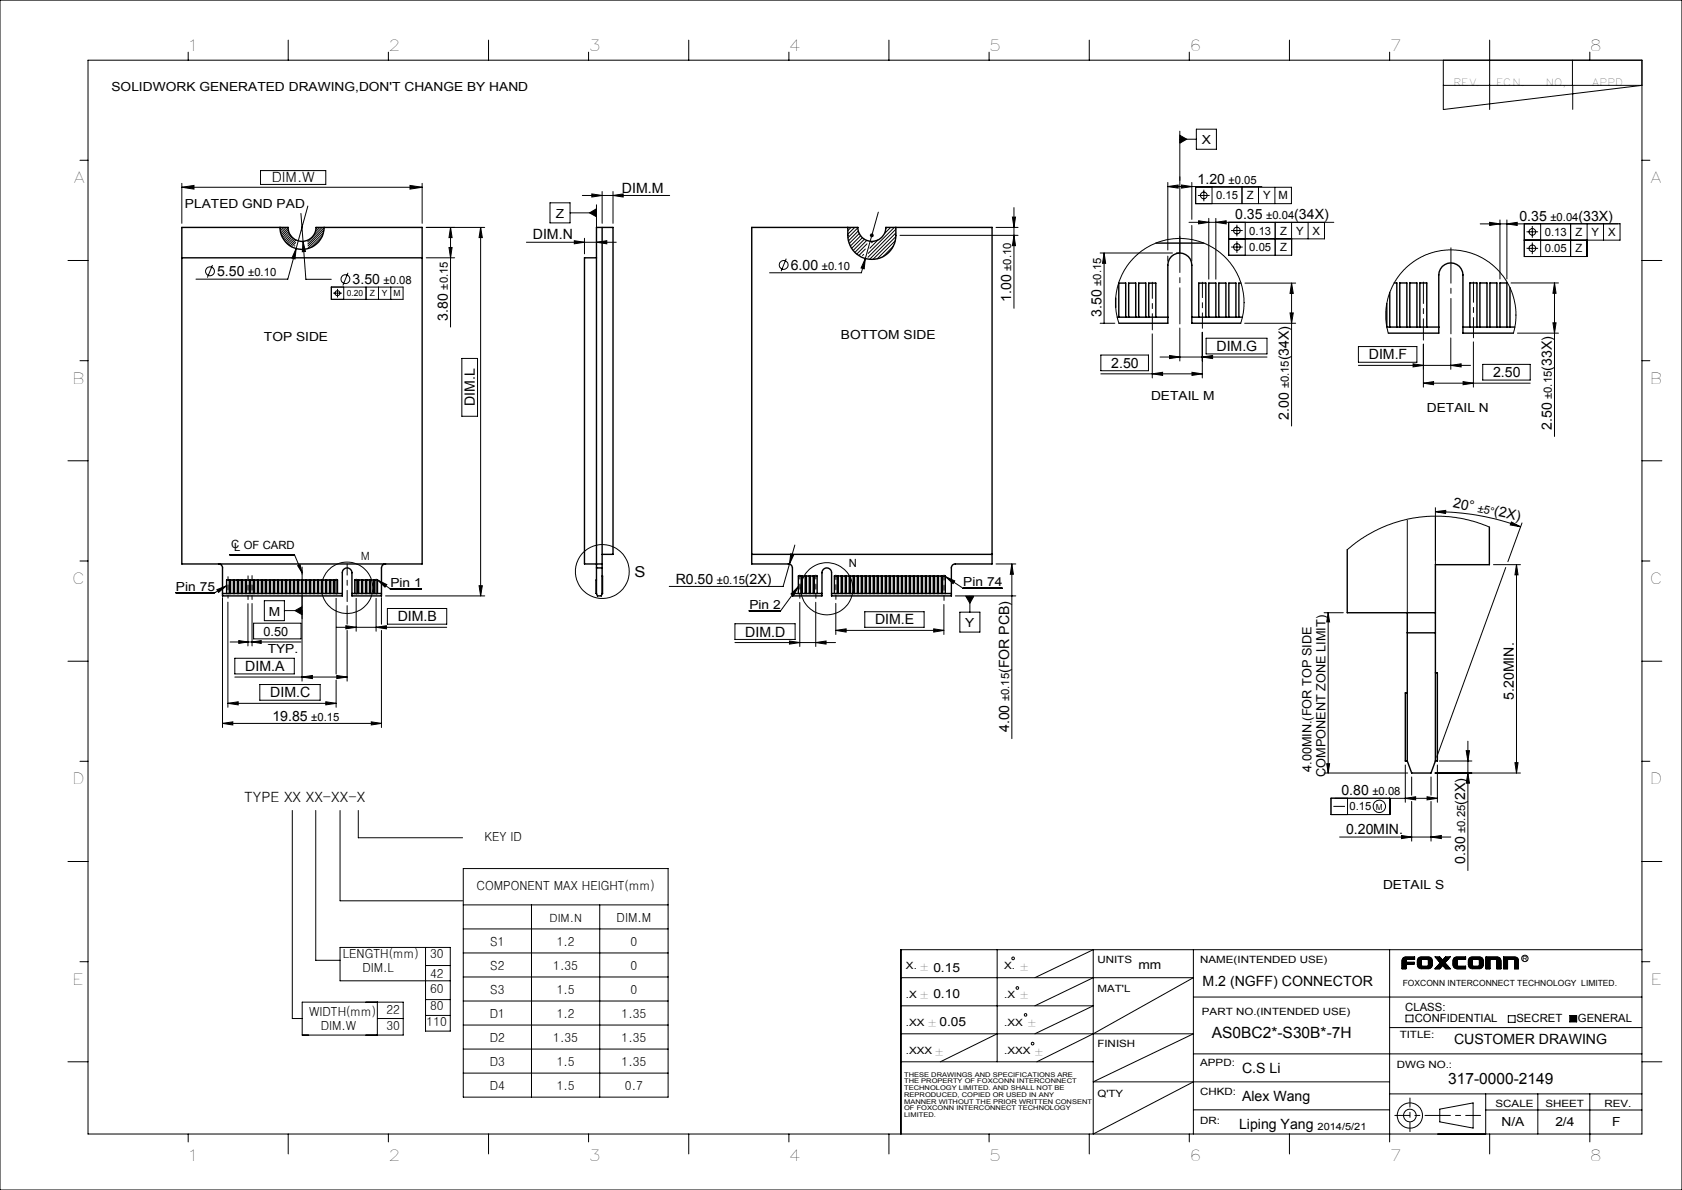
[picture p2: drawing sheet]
<svg xmlns="http://www.w3.org/2000/svg" width="420mm" height="297mm" viewBox="0 0 420 297" stroke-linecap="round" stroke-linejoin="round" font-family="sans-serif">
<g fill="none" stroke="#000" stroke-width=".25">
<path d="M0 0h420v297h-420zM22 15h388v268h-388zM47 13v2M72 10v5M97 13v2M122 10v5M147 13v2M172 10v5M197 13v2M222 10v5M247 13v2M272 10v5"/>
<path d="M297 13v2M322 10v5M347 13v2M360.4 15v12.3l49.6-6h-49.6M372 10v17.3M392.6 15v6.3M397 13v2M294.6 33.8l1.7 .9-1.7 1zM294.6 32.7v30.4h-.8M294.6 34.7h4.1M298.7 32.2h5v5h-5zM392.7 21.3v6"/>
<path d="M20 40h2M45.4 46.7l3-.4v.9zM45.4 45.8v9.9M45.4 46.7h60M65.1 42.6h16.3v3.4h-16.3zM70.3 56.8l-.4 .3M70.9 56.8l-.9 .8M71.5 56.8l-1.4 1.3M71.9 56.9l-1.7 1.7M72 57.4l-1.6 1.5M72.1 57.8l-1.5 1.5M72.2 58.2l-1.4 1.5"/>
<path d="M72.4 58.6l-1.4 1.4M72.7 58.9l-1.4 1.4M72.9 59.2l-1.4 1.4M73.2 59.5l-1.4 1.4M73.6 59.7l-1.5 1.4M73.9 59.9l-1.4 1.5M75.1 53.3l1.3 16.4h6.3M76.9 51.4l-3 10.7M79.3 56.8l-.4 .4M79.9 56.8l-1.2 1.1M80.4 56.8l-3.6 3.6M80.4 59l-2.7 2.8"/>
<path d="M80.8 58.1l-3.9 3.8M80.9 57.4l-4 4M80.9 56.8l-4 4.1M102.4 46.3l3 .4-3 .5zM105.4 45.8v9.9M106.4 56.8h14.6M112.5 56.8l.4 2.5h-.8zM112.5 56.8v24.8M120 56.8l.4 2.5h-.8zM120 56.8v91.9M137.3 50.6h5v5h-5zM142.3 53.1h6.6"/>
<path d="M145.4 48.8h21.8M145.9 59.5v3.9M147.2 53.1l1.7-1v2zM147.8 48.4l2.6 .4-2.6 .4zM148.9 51.1v5.7M148.9 59.5v3.9M150.4 47.8v7.9M153.1 48.8l2.5-.4v.8zM153.1 47.8v7.9M212.5 56.8l-.8 .8M213.4 56.8l-1.7 1.7M214.2 56.9l-2.5 2.4"/>
<path d="M214.3 57.6l-2.4 2.5M214.6 58.3l-2.5 2.5M214.9 58.8l-2.6 2.6M215.3 59.3l-2.6 2.7M215.8 59.7l-2.8 2.8M217.2 58.7h1M217.3 58.4l.8 .7M217.7 58.2v1M218.1 58.4l-.8 .7M219.3 59.9l-2.1 2M219.3 52.9l-3.2 11.6M221.5 56.8l-.3 .2"/>
<path d="M222.4 56.8l-1.6 1.5M223.3 56.8l-6.5 6.4M223.7 57.2l-7 7M223.7 58.1l-6.6 6.6M223.7 59.1l-5.7 5.6M224.7 58.7h29.5M248.7 56.8h5.5M252.8 54.2h.8l-.4 2.6zM253.2 58.7l.4 2.6h-.8zM253.2 51.8v25.1M291.6 46.6l2.6-.4v.8zM291.6 45.5v16.9"/>
<path d="M291.6 46.6h23.5M295 46.2l2.6 .4-2.6 .4zM296.9 55.5h36.2M297.6 45.5v9.2M297.6 56.3v8.9M298.6 46.7h23.9v4.1h-23.9zM299.1 48.8h2.9M299.3 55.1l2.5 .4-2.5 .4zM300.6 47.3v2.9M301.8 54.5v15.2M302.6 46.7v4.1M303.6 55.5l2.6-.4v.8z"/>
<path d="M303.6 54.5v15.2M306.8 55.5v8.2h15.7v-8.2M307.4 57.5h2.9M308.9 56.1v2.9M310.1 46.7v4.1M310.9 55.5v8.2M314.3 46.7v4.1M318.3 46.7v4.1M318.4 55.5v8.2M326.6 55.5v4.1M330.7 55.5v4.1h-23.9M369.6 55.9l34.9-.1v4.1h-23.9"/>
<path d="M372 55.5l2.5 .4-2.5 .4zM374.5 54.9v14.7M376.3 55.9l2.5-.4v.8zM376.3 54.9v14.7M380.6 55.8v8.2h15.7v-8.2M381.2 57.9h2.9M382.6 56.4v2.9M384.7 55.8v8.2M392.2 55.8v8.2M400.4 55.8v4.1M410 40h2M17 65h5"/>
<path d="M53.1 66.1l-1.3 3.2M72.9 61.5l-.1 .1M73.6 61.3l-.1 .1M73.8 60.5l-.7 .8M73.9 62.1l-.2 2.5-.8-.2zM73.9 62.1l-2 7.6h-23M75.7 60.3l.6 2.5h-.8zM82.7 71.6h17.9v3.1h-17.9zM83.2 73.2h2.2M84.3 72.1v2.2M85.8 71.6v3.1M86.9 68.1l-1.3 3.2"/>
<path d="M91.4 71.6v3.1M94.5 71.6v3.1M97.6 71.6v3.1M106.4 64.3h7.1M112.1 61.8h.8l-.4 2.5zM131.4 60.5h22.5M143.4 60.1l2.5 .4-2.5 .4zM148.9 60.5l2.6-.4v.8zM196.3 64.6l-1.2 3.1M215.7 63.5l-.3 .3M216.1 64.5l-.3 2.6-.8-.2zM216.1 62.2l-1.6 1.6"/>
<path d="M216.1 64.5l-1 3.6h-22.9M216.4 60l-2.9 3M216.5 60.9l-2.6 2.5M218 60.2l-.4 .4M223 61.5l-2.5 2.6M223.6 60.1l-4.6 4.5M274.7 63.1h18.1M275.7 63.1l.4 2.6h-.8zM275.7 63.1v17.6M291.6 63.9v1.3M307.4 61.7h2.9M308.9 60.2v2.9"/>
<path d="M310.9 70.7h12.6M322.1 78.1h.8l-.4 2.6zM322.5 70.7l.4 2.5h-.8zM322.5 70.7v35.6M377.3 70.6h11.8M381.2 62h2.9M382.6 60.5v2.9M388.2 70.6l.3 2.6h-.7zM388.2 70.6v38.3M410 65h5M20 90h2M115.3 89.5h3.9v14.4h-3.9z"/>
<path d="M274.7 80.7h3.7M274.9 88.6h11.9v3.9h-11.9zM274.9 93.3h25.3M279.4 80.7l-.8-4 .1-3.6 .8-2.9 .7-1.8 1.2-2 2.8-3.1 3.1-2.1 3.7-1.3 3.1-.4 3.4 .3 3.7 1.1 2.2 1.2 1.3 1 2.6 2.7 1 1.4 1.2 2.4 1 3.6 .1 3.8-.8 3.7M287.7 93.3l2.6-.4v.8zM287.7 83.3v11M289.7 89.1h26.7M292 88.7l2.6 .4-2.6 .4zM294.6 81.9v8.2M297.6 92.9l2.6 .4-2.6 .4zM300.2 89.1l2.6-.4v.8zM300.2 82.9v11.4"/>
<path d="M301.2 84.4h15.2v3.9h-15.2zM310.8 80.7h12.7M339.2 86.5h14.6v3.9h-14.6zM339.2 91.2h28M346.7 83.1l-.7-3.4 .2-3.4 .8-3.3 .9-2.1 1.2-1.8 2.5-2.7 3.3-2.3 3.3-1.2 3.4-.5 2.9 .1 1.8 .4 2.9 1 3.5 2.2 2.5 2.6 1.8 3.1 .9 2.4 .5 2.1 .1 3.7-.6 3.1M352.8 90.8l2.6 .4-2.6 .4zM355.4 95.6l2.6-.4v.8zM355.4 85.9v10.7M355.4 95.6h26.7M362.3 91.2l2.5-.4v.8zM362.3 84.3v7.9M365.3 95.2l2.6 .4-2.6 .4z"/>
<path d="M367.9 85.3v11.3M370.2 90.9h11.9v4h-11.9zM378.9 83.1h10.2M387.8 80.6h.7l-.3 2.5zM410 90h2M17 115h5M410 115h5M57.4 138.5h16.2l1.8 4.4M197.4 138.2l.8 .2-1.1 2.4zM198.5 136l-1.4 4.8M351.4 129.9v23M358.4 127.7l2.6-.3v.8z"/>
<path d="M358.4 127.7a61.5 61.5 0 0 1 21.3 3.8M358.4 126.7v14.2M371.9 131.5l-4.1-1.4-5.4-1.1-5.1-.2-4.4 .5-5 1.3-3.7 1.5-4.2 2.3-3.6 2.8M377.4 130.3l2.3 1.2-2.6-.5zM380 130.5l-3.5 9.7M20 140h2M54.2 147.2l2.4-1-2 1.6zM55.6 149.2v32.4M56.6 146.2l-2.9 1.7h-9.8M56.9 150.3v26.2M59.6 159.9l2.3 .3-2.3 .4zM61.9 150.7v10.5"/>
<path d="M62.9 150.6v10.6M63.3 155.5h11.9v4h-11.9zM66 149.9h5v5h-5zM71 152.4h4.4M73.7 152.4l1.7-1v2zM74.3 141.2l.6-.3 .5 2zM75.4 148.9v21.1M83.9 149.3v18.9M84 156.6h27.5M86.4 156.2l2.5 .4-2.5 .3zM86.7 151.2v4.6M86.7 157.3v12.7"/>
<path d="M88.9 149.3v8.2M93.9 156.6l2.6-.4v.7zM93.9 149.3v8.2M94.3 144.7l2.3 1.2-.5 .6zM94.3 144.7l3.1 2.3h7.9M95.2 149.2v6.6M95.2 157.3v24.3M96.3 148.7h24.7M96.7 151.9h14.8v3.9h-14.8zM119.6 146.2h.8l-.4 2.5zM183.5 155.7h15v3.9h-15zM197.1 160l2.6 .4-2.6 .4z"/>
<path d="M197.1 140.8l-1.6 5.6h-28.4M199.4 146.4l-1.2 2.3-.7-.5zM199.4 146.4l-4.5 6.1h-7.8M199.7 150.4v11M203.7 150.3v11.1M208.7 157.3l2.6-.4v.9zM208.7 150.6v7.8M208.7 157.3h27M215.9 152.7h14.9v3.9h-14.9zM233.2 156.9l2.5 .4-2.5 .5zM235.7 150.9v7.5M236 143.9l2.4 1.1-.4 .7z"/>
<path d="M236 143.9l4.5 2.9h9.8M238.5 148.7h15.1M239.7 152.8h5v5h-5zM241.2 148.8h2l-1 1.8zM242.2 148.8v4M248.7 140.8h4.9M252.7 140.8l.3 2.5h-.7zM252.7 140.8v43.6M330.6 152.9h4.8M331.6 152.9l.4 2.3h-.7zM331.6 152.9v40M372.9 140.9h6.8"/>
<path d="M376 141.6l-17.3 47.4M378.7 140.9l.4 2.6h-.8zM378.7 140.9v52M410 140h2M17 165h5M56.9 175.5l2.6-.3v.7zM56.9 175.5h27M57.5 160.2h17.7M58.6 164.3h14.9v3.9h-14.9zM58.6 169h28.1M62.9 160.2l2.3-.3v.7zM64.9 170.8h15v4h-15z"/>
<path d="M75.4 169l2.6-.4v.8zM81.4 175.2l2.5 .3-2.5 .4zM83.9 169.8v6.7M84.1 168.6l2.6 .4-2.6 .4zM183.5 160.4h25.1M203.7 160.4l2.6-.4v.8zM410 165h5M20 190h2M55.6 180.5l2.5-.3v.7zM55.6 180.5h39.6M92.7 180.2l2.5 .3-2.5 .4zM330.6 192.9h20.9"/>
<path d="M331.3 190.6h.7l-.4 2.3zM332.4 199.2h14.6v4.1h-14.6zM333.3 199.2h25.6M336.5 199.2v4.1M350.9 199.2l2.6-.3v.7zM350.9 190.9v9.3M352.5 193.9v4.6M356.3 198.9l2.6 .3-2.6 .4zM357.3 193.9v4.6M358.3 192.9h21.4M358.9 190.9v9.3M359.4 189.9h8.1"/>
<path d="M366.1 187.4h.8l-.4 2.5zM366.5 192.9l.4 2.6h-.8zM366.5 185v32.3M378.3 190.4h.8l-.4 2.5zM410 190h2M17 215h5M73 202.3v51.9h2.5M78.8 202.3v37.4h6.1M84.9 202.3v22.5h30.6M89.5 202.3v6.8h26M115.7 216.8h51.1v57h-51.1zM333 201.3h2.8"/>
<path d="M334.5 208.9h27.8M350 208.5l2.5 .4-2.5 .4zM352.5 200v9.9M357.3 208.9l2.6-.4v.8zM357.3 200v9.9M410 215h5M106.3 236.5v20.8h6.1v-20.8h-27.5v8.3h27.5M115.7 225.8h51.1M115.7 231.8h51.1M115.7 237.8h51.1M132.7 225.8v48M149.8 225.8v48"/>
<path d="M249 237v28M298 237v46M347 237v48M350.1 239.8v2h1v-1.1l.2-.1M350.1 240h1M350.1 239.8h1M350.1 239.6h1M350.1 239.5h3.1v-.7h-2.4l-.6 .5-.1 .5M350.2 239.3h3M350.3 239.1h2.9M350.5 239h2.7M351.2 239.5v.6"/>
<path d="M353.9 239.8l.3-.7 .6-.3h2.1l.6 .5 .1 .5M353.9 239.8v1M353.9 240h1M353.9 239.8h1M353.9 239.6h1M354 239.5h3.6M354 239.3h3.5M354.2 239.1h3.2M354.4 239h2.8M354.9 239.7v1.3l.2 .1M355.1 239.5l-.2 .2M356.4 239.5l.3 .2"/>
<path d="M356.7 239.7v1.3l-.3 .1M356.7 240h.9M356.7 239.8h.9M356.7 239.6h.9M357.6 239.8v1M358.5 239h1.1M358.6 239.1h1.2M358.8 239.3h1.1M358.9 239.5h1.2M359.1 239.6h2.3M359.2 239.8h2M359.3 240h1.8"/>
<path d="M360.1 239.5h.3M360.1 239.5l-.6-.7h-1.2l1.2 1.4M360.4 239.5h1.2M360.4 239.5l.6-.7h1.2l-1.3 1.4M360.5 239.3h1.2M360.7 239.1h1.1M360.8 239h1.2M362.8 239.8v1M362.8 240h1M362.8 239.8h1M362.8 239.6h1M362.9 239.5h3.1v-.7h-2.5l-.5 .3-.2 .7"/>
<path d="M362.9 239.3h3.1M363.1 239.1h2.9M363.3 239h2.7M363.8 239.7v1.3l.2 .1M364 239.5l-.2 .2M366.6 239.8l.3-.7 .6-.3h2.2l.5 .5 .2 .5M366.6 239.8v1M366.6 240h1.1M366.6 239.8h1.1M366.7 239.6h1M366.7 239.5h3.6M366.8 239.3h3.4"/>
<path d="M366.9 239.1h3.2M367.1 239h2.8M367.7 239.7v1.3l.1 .1M367.8 239.5l-.1 .2M369.2 239.5l.2 .2M369.4 239.7v1.3l-.2 .1M369.4 240h1M369.4 239.8h1M369.4 239.6h1M370.4 239.8v1M371.1 239.5h3.6M371.1 240h.9"/>
<path d="M371.1 239.8h.9M371.1 239.6h.9M371.1 239.1h3.4M371.1 239h3.2M371.1 239.3h3.5M372.1 239.5l-.1 2.3h-.9v-3h3l.4 .3 .3 .7M373.7 239.5l.1 2.3h1v-2M373.8 240h1M373.8 239.8h1M373.8 239.6h1M375.5 239.5h3.6M375.5 240h.9"/>
<path d="M375.5 239.8h.9M375.5 239.6h.9M375.5 239.1h3.4M375.5 239h3.2M375.5 239.3h3.6M376.6 239.5l-.2 2.3h-.9v-3h3l.5 .3 .2 .7M378.1 239.5l.1 2.3h1v-2M378.2 240h1M378.2 239.8h1M378.2 239.6h1M410 237h-185v46M20 240h2"/>
<path d="M75.5 250.1h25.2v8.2h-25.2zM94.2 250.1v8.2M94.2 254.2h6.5M106.3 241h6.1M106.3 253.4h6.1M106.3 249.5h6.1M115.7 243.8h51.1M115.7 249.8h51.1M115.7 255.8h51.1M225 258h73l-25 12h74M225 244h73l-25 14-14.1 7M225 251h48l-14.6 7"/>
<path d="M249 258l-14.2 7M258.4 244l14.6-7v46l25-13M273 244l-14.6 7M298 248.8h112M347 256.5h63M350.1 240.8h1M350.1 240.9h1M350.1 241.1h1M350.1 241.3h1M350.1 241.5h1M350.1 241.6h1M350.1 240.4h3"/>
<path d="M350.1 240.3h3M350.1 240.1h3v.5h-3M351.1 253.4h1.7v1.6h-1.7zM353.9 240.8l.1 .4a.88 .88 0 0 0 .9 .6h2l.6-.5 .1-.5M353.9 240.8h1M353.9 240.4h1M353.9 240.3h1M353.9 240.1h1M353.9 240.6h1M353.9 240.9h1M354 241.1h3.6M354 241.3h3.5"/>
<path d="M354.2 241.5h3.2M354.4 241.6h2.8M356.7 240.8h.9M356.7 240.9h.9M356.7 240.4h.9M356.7 240.3h.9M356.7 240.1h.9M356.7 240.6h.9M358.5 241.6h1.1M358.6 241.5h1.2M358.8 241.3h1.1M358.9 241.1h1.2"/>
<path d="M359.1 240.9h2.3M359.2 240.8h2M359.3 240.6h1.8M359.5 240.2l.1 .2-1.3 1.4h1.2l.6-.7M359.5 240.4h1.5M359.5 240.1h1.5M359.6 240.3h1.3M360.1 241.1h.3M360.4 241.1h1.2M360.5 241.3h1.2M360.7 241.5h1.1M360.8 241.6h1.2"/>
<path d="M360.9 240.2v.2l1.3 1.4h-1.2l-.6-.7M362.8 240.8l.2 .6 .5 .4h2.5v-.7h-3.1M362.8 240.8h1M362.8 240.9h1M362.8 240.4h1M362.8 240.3h1M362.8 240.1h1M362.8 240.6h1M362.9 241.3h3.1M363.1 241.5h2.9M363.3 241.6h2.7M366.6 240.8l.1 .4a.88 .88 0 0 0 1 .6h2l.5-.5 .2-.5"/>
<path d="M366.6 240.8h1.1M366.6 240.4h1.1M366.6 240.3h1.1M366.6 240.1h1.1M366.6 240.6h1.1M366.7 240.9h1M366.7 241.1h3.6M366.8 241.3h3.4M366.9 241.5h3.2M367.1 241.6h2.8M369.4 240.8h1M369.4 240.9h1"/>
<path d="M369.4 240.4h1M369.4 240.3h1M369.4 240.1h1M369.4 240.6h1M371.1 240.8h.9M371.1 240.9h.9M371.1 241.1h.9M371.1 241.3h.9M371.1 241.5h.9M371.1 241.6h.9M371.1 240.4h.9M371.1 240.3h.9"/>
<path d="M371.1 240.1h.9M371.1 240.6h.9M373.8 240.8h1M373.8 240.9h1M373.8 241.1h1M373.8 241.3h1M373.8 241.5h1M373.8 241.6h1M373.8 240.4h1M373.8 240.3h1M373.8 240.1h1M373.8 240.6h1"/>
<path d="M375.5 240.8h.9M375.5 240.9h.9M375.5 241.1h.9M375.5 241.3h.9M375.5 241.5h.9M375.5 241.6h.9M375.5 240.4h.9M375.5 240.3h.9M375.5 240.1h.9M375.5 240.6h.9M376.6 253.5h1.7v1.7h-1.7zM378.2 240.8h1"/>
<path d="M378.2 240.9h1M378.2 241.1h1M378.2 241.3h1M378.2 241.5h1M378.2 241.6h1M378.2 240.4h1M378.2 240.3h1M378.2 240.1h1M378.2 240.6h1M392 253.5h1.7v1.6h-1.7zM410 240h2M17 265h5"/>
<path d="M115.7 261.8h51.1M115.7 267.8h51.1M225 265h48M298 263h112M298 277h49M347 273h63M359.5 276.8l8.3-1.5v6.2l-8.3-1.5zM371 273v10M371 277h39M384 273v10M397 273v12M410 265h5"/>
<path d="M47 283v2M72 283v5M97 283v2M122 283v5M147 283v2M172 283v5M197 283v2M222 283v5M247 283v2M272 283v5M297 283v2M322 283v5"/>
<path d="M372 283v5"/>
<circle cx="300.6" cy="48.8" r=".83"/>
<circle cx="308.8" cy="57.5" r=".83"/>
<circle cx="382.7" cy="57.9" r=".82"/>
<circle cx="52.4" cy="67.7" r="1.12"/>
<circle cx="84.3" cy="73.2" r=".61"/>
<circle cx="86.2" cy="69.7" r="1.1"/>
<circle cx="195.7" cy="66.1" r="1.09"/>
<circle cx="308.8" cy="61.7" r=".83"/>
<circle cx="382.6" cy="62" r=".83"/>
<circle cx="86.7" cy="146.7" r="6.4"/>
<circle cx="150.4" cy="142.6" r="6.7"/>
<circle cx="206.4" cy="146.9" r="6.5"/>
<circle cx="344.4" cy="201.2" r="1.54"/>
<circle cx="253" cy="239.2" r=".33"/>
<circle cx="380.8" cy="239.2" r=".8"/>
<circle cx="254" cy="246.6" r=".33"/>
<circle cx="256.1" cy="253.3" r=".33"/>
<circle cx="257.8" cy="260.5" r=".33"/>
<circle cx="352.1" cy="278.4" r="1.57"/>
<circle cx="352.1" cy="278.4" r="3.1"/>
</g>
<path d="M352.1 282.4v-8.4" fill="none" stroke="#000" stroke-width=".25" stroke-dasharray="6.3 1.3 1.3 1.3" stroke-dashoffset="4.1"/>
<path d="M348.3 278.4h21.4" fill="none" stroke="#000" stroke-width=".25" stroke-dasharray="6.3 1.3 1.3 1.3" stroke-dashoffset="2.6"/>
<path d="M392 253.5h1.7v1.6h-1.7z" fill-rule="evenodd" fill="#000"/>
<path d="M56.9 149.3v-5.4" fill="none" stroke="#000" stroke-width=".25" stroke-dasharray="30.5 1.3 1.3 1.3" stroke-dashoffset="29.7"/>
<path d="M83.9 148.3v-3.8M88.9 148.3v-3.8M93.9 148.3v-3.8" fill="none" stroke="#000" stroke-width=".25" stroke-dasharray="30.5 1.3 1.3 1.3"/>
<path d="M199.7 149.3v-5.8M203.7 149.3v-5.8" fill="none" stroke="#000" stroke-width=".25" stroke-dasharray="30.5 1.3 1.3 1.3" stroke-dashoffset="29.5"/>
<path d="M61.9 149.6v-5.9M62.9 149.6v-5.9M208.7 149.6v-6.1" fill="none" stroke="#000" stroke-width=".25" stroke-dasharray="30.5 1.3 1.3 1.3" stroke-dashoffset="29.4"/>
<path d="M235.7 149.8v-6.3" fill="none" stroke="#000" stroke-width=".25" stroke-dasharray="30.5 1.3 1.3 1.3" stroke-dashoffset="29.2"/>
<path d="M75.4 148.9v-7.4" fill="none" stroke="#000" stroke-width=".25" stroke-dasharray="30.5 1.3 1.3 1.3" stroke-dashoffset="28.7"/>
<path d="M75.4 142.4v8.9" fill="none" stroke="#000" stroke-width=".25" stroke-dasharray="30.5 1.3 1.3 1.3" stroke-dashoffset="28"/>
<path d="M86.7 150.2v-9.5" fill="none" stroke="#000" stroke-width=".25" stroke-dasharray="6.3 1.3 1.3 1.3" stroke-dashoffset="3.5"/>
<g fill="none" stroke="#000" stroke-width=".35">
<path d="M45.4 56.8h26.5a3.5 3.5 0 0 0 3.5 3.5 3.5 3.5 0 0 0 3.5-3.5h26.5v84h-60zM69.9 56.8a5.5 5.5 0 0 0 5.5 5.5 5.5 5.5 0 0 0 5.5-5.5M150.4 56.8v84M187.7 56.8h26.5a3.5 3.5 0 0 0 3.5 3.5 3.5 3.5 0 0 0 3.5-3.5h26.5v84h-9.2a.96 .96 0 0 0-.9 .9v7h-30v-5.8a1.2 1.2 0 0 0-1.2-1.2 1.2 1.2 0 0 0-1.2 1.2v5.8h-7.3v-7a1.02 1.02 0 0 0-1.1-.9h-9.1zM211.7 56.8a7.1 7.1 0 0 0 2.3 6.6 6 6 0 0 0 6.3 .8 6 6 0 0 0 3.4-5.5v-1.9M45.4 64.3h60M148.9 64.3h-3v76.5h4.5M278.6 74.4v2.3M279 79.2h12.6M279.4 79.2v-8.5h1.7v8.5M281.8 79.2v-8.5h1.8v8.5M284.3 79.2v-8.5h1.8v8.5"/>
<path d="M286.8 79.2v-8.5h1.8v8.5M288.6 60.7h12M297.6 79.2h12.6M299.3 79.2v-8.5h1.8v8.5M301.8 79.2v-8.5h1.8v8.5M304.3 79.2v-8.5h1.8v8.5M306.8 79.2v-8.5h1.8v8.5M309.9 70.7h-.5v8.5M346.3 75.7v5.8M347 73v8.6M348.1 70.6h.7v11M377 71.8v9.8"/>
<path d="M279.4 80.7h12.2v-14.5a3 3 0 0 1 3-3.1 3 3 0 0 1 3 3.1v14.5h12.2M346.3 81.6h13M346.7 83.1h12.6v-14.5a3 3 0 0 1 3-3 3 3 0 0 1 3 3v14.5h12.6M349.5 81.6v-11h1.8v11M352 81.6v-11h1.8v11M354.5 81.6v-11h1.8v11M365.3 81.6h12.9M367 81.6v-11h1.8v11M369.5 81.6v-11h1.8v11M372 81.6v-11h1.8v11M374.5 81.6v-11h1.8v11M150.4 138.4h2.7v-81.6h-4.2v84.9"/>
<path d="M187.7 138.4h60M336.4 137.2v15.7h22M371.9 131.5v9.4h-13.5v12M54.6 140.8a.96 .96 0 0 1 1 .9v7h29.9v-5.8a1.2 1.2 0 0 1 1.2-1.2 1.2 1.2 0 0 1 1.2 1.2v5.8h7.3v-7a1.02 1.02 0 0 1 1.1-.9M55.6 148.1h29.9M56.6 148.1v-3.4h.7v3.4M57.6 148.1v-3.4h.7v3.4M58.6 148.1v-3.4h.7v3.4M59.6 148.1v-3.4h.7v3.4M60.6 148.1v-3.4h.7v3.4M61.6 148.1v-3.4h.7v3.4M62.6 148.1v-3.4h.7v3.4"/>
<path d="M63.6 148.1v-3.4h.7v3.4M64.6 148.1v-3.4h.7v3.4M65.6 148.1v-3.4h.7v3.4M66.6 148.1v-3.4h.7v3.4M67.6 148.1v-3.4h.7v3.4M68.6 148.1v-3.4h.7v3.4M69.6 148.1v-3.4h.7v3.4M70.6 148.1v-3.4h.7v3.4M71.6 148.1v-3.4h.7v3.4M72.6 148.1v-3.4h.7v3.4M73.6 148.1v-3.4h.7v3.4M74.6 148.1v-3.4h.7v3.4"/>
<path d="M75.6 148.1v-3.4h.7v3.4M76.6 148.1v-3.4h.7v3.4M77.6 148.1v-3.4h.7v3.4M78.6 148.1v-3.4h.7v3.4M79.6 148.1v-3.4h.7v3.4M80.6 148.1v-3.4h.7v3.4M81.6 148.1v-3.4h.7v3.4M82.6 148.1v-3.4h.7v3.4M83.6 148.1v-3.4h.7v3.4M87.9 148.1h7.3M88.6 148.1v-3.4h.7v3.4M89.6 148.1v-3.4h.7v3.4"/>
<path d="M90.6 148.1v-3.4h.7v3.4M91.6 148.1v-3.4h.7v3.4M92.6 148.1v-3.4h.7v3.4M93.6 148.1v-3.4h.7v3.4M148.9 141.7v6.4M148.9 144.7v3.4M148.9 148.1l.3 .6h.9l.3-.6M148.9 141.7h1.5M150.4 140.8v.9M150.4 141.7v6.4M150.4 143.8v4.3M197.9 148.1h7.3"/>
<path d="M199.4 148.1v-4.3h.7v4.3M200.3 148.1v-4.3h.7v4.3M201.4 148.1v-4.3h.7v4.3M202.4 148.1v-4.3h.7v4.3M203.3 148.1v-4.3h.7v4.3M207.6 148.1h30M208.4 148.1v-4.3h.7v4.3M209.3 148.1v-4.3h.7v4.3M210.4 148.1v-4.3h.7v4.3M211.3 148.1v-4.3h.8v4.3M212.4 148.1v-4.3h.6v4.3M213.4 148.1v-4.3h.7v4.3"/>
<path d="M214.3 148.1v-4.3h.8v4.3M215.4 148.1v-4.3h.6v4.3M216.4 148.1v-4.3h.7v4.3M217.3 148.1v-4.3h.8v4.3M218.4 148.1v-4.3h.6v4.3M219.4 148.1v-4.3h.7v4.3M220.3 148.1v-4.3h.8v4.3M221.4 148.1v-4.3h.6v4.3M222.4 148.1v-4.3h.7v4.3M223.3 148.1v-4.3h.7v4.3M224.4 148.1v-4.3h.7v4.3M225.4 148.1v-4.3h.7v4.3"/>
<path d="M226.3 148.1v-4.3h.7v4.3M227.4 148.1v-4.3h.7v4.3M228.4 148.1v-4.3h.7v4.3M229.3 148.1v-4.3h.7v4.3M230.4 148.1v-4.3h.7v4.3M231.4 148.1v-4.3h.7v4.3M232.3 148.1v-4.3h.7v4.3M233.4 148.1v-4.3h.7v4.3M234.4 148.1v-4.3h.7v4.3M235.4 148.1v-4.3h.6v4.3M351.4 152.9v5M351.4 157.9h7"/>
<path d="M351.4 157.9v32M358.4 152.9v5M358.4 157.9v32M351.4 172.9h-.5v17h.5M358.4 167.9h.5v22h-.5M351.4 189.9l1.1 3h4.8l1.1-3"/>
</g>
<path d="M362.3 61.9v21.4" fill="none" stroke="#000" stroke-width=".25" stroke-dasharray="30.5 1.3 1.3 1.3" stroke-dashoffset="21.7"/>
<path d="M355.4 84.9v-14.5" fill="none" stroke="#000" stroke-width=".25" stroke-dasharray="30.5 1.3 1.3 1.3" stroke-dashoffset="25.2"/>
<path d="M367.9 84.3v-13.9" fill="none" stroke="#000" stroke-width=".25" stroke-dasharray="30.5 1.3 1.3 1.3" stroke-dashoffset="25.4"/>
<path d="M287.7 82.3v-11.9" fill="none" stroke="#000" stroke-width=".25" stroke-dasharray="30.5 1.3 1.3 1.3" stroke-dashoffset="26.4"/>
<path d="M300.2 81.9v-11.5" fill="none" stroke="#000" stroke-width=".25" stroke-dasharray="30.5 1.3 1.3 1.3" stroke-dashoffset="26.6"/>
<path d="M294.6 80.8v-21.8" fill="none" stroke="#000" stroke-width=".25" stroke-dasharray="30.5 1.3 1.3 1.3" stroke-dashoffset="21.5"/>
<g fill="#000">
<path d="M275.7 63.1l.4 2.6h-.8zM74.3 141.2l.6-.3 .5 2zM252.7 140.8l.3 2.5h-.7z"/>
<path d="M45.4 46.7l3-.4v.9zM102.4 46.3l3 .4-3 .5zM73.9 62.1l-1 2.3 .8 .2zM75.7 60.3l-.2 2.5h.8zM56.9 175.5l2.6-.3v.7zM81.4 175.2l2.5 .3-2.5 .4zM86.4 156.2l2.5 .4-2.5 .3zM93.9 156.6l2.6-.4v.7zM208.7 157.3l2.6-.4v.9zM233.2 156.9l2.5 .4-2.5 .5z"/>
<path d="M120 56.8l.4 2.5h-.8zM119.6 146.2h.8l-.4 2.5z"/>
<path d="M147.8 48.4l2.6 .4-2.6 .4zM153.1 48.8l2.5-.4v.8zM143.4 60.1l2.5 .4-2.5 .4zM148.9 60.5l2.6-.4v.8z"/>
<path d="M253.2 58.7l.4 2.6h-.8zM252.8 54.2h.8l-.4 2.6z"/>
<path d="M112.1 61.8h.8l-.4 2.5zM112.5 56.8l.4 2.5h-.8z"/>
<path d="M322.5 70.7l.4 2.5h-.8zM322.1 78.1h.8l-.4 2.6zM388.2 70.6l.3 2.6h-.7zM387.8 80.6h.7l-.3 2.5z"/>
<path d="M287.7 93.3l2.6-.4v.8zM297.6 92.9l2.6 .4-2.6 .4zM292 88.7l2.6 .4-2.6 .4zM300.2 89.1l2.6-.4v.8z"/>
<path d="M355.4 95.6l2.6-.4v.8zM365.3 95.2l2.6 .4-2.6 .4z"/>
<path d="M362.3 91.2l2.5-.4v.8zM352.8 90.8l2.6 .4-2.6 .4z"/>
<path d="M377.4 130.3l2.3 1.2-2.6-.5zM358.4 127.7l2.6-.3v.8z"/>
<path d="M54.2 147.2l2.4-1-2 1.6zM94.3 144.7l2.3 1.2-.5 .6zM199.4 146.4l-1.2 2.3-.7-.5zM236 143.9l2.4 1.1-.4 .7z"/>
<path d="M73.7 152.4l1.7 1v-2zM147.2 53.1l1.7 1v-2zM241.2 148.8l1 1.8 1-1.8zM294.6 33.8l1.7 .9-1.7 1z"/>
<path d="M197.4 138.2l-.3 2.6 1.1-2.4zM299.3 55.1l2.5 .4-2.5 .4zM303.6 55.5l2.6-.4v.8zM372 55.5l2.5 .4-2.5 .4zM376.3 55.9l2.5-.4v.8z"/>
<path d="M62.9 160.2l2.3-.3v.7zM59.6 159.9l2.3 .3-2.3 .4z"/>
<path d="M84.1 168.6l2.6 .4-2.6 .4zM75.4 169l2.6-.4v.8z"/>
<path d="M197.1 160l2.6 .4-2.6 .4zM203.7 160.4l2.6-.4v.8z"/>
<path d="M55.6 180.5l2.5-.3v.7zM92.7 180.2l2.5 .3-2.5 .4zM216.1 64.5l-1.1 2.4 .8 .2zM291.6 46.6l2.6-.4v.8zM295 46.2l2.6 .4-2.6 .4z"/>
<path d="M331.3 190.6h.7l-.4 2.3zM331.6 152.9l.4 2.3h-.7z"/>
<path d="M366.5 192.9l.4 2.6h-.8zM366.1 187.4h.8l-.4 2.5zM378.3 190.4h.8l-.4 2.5zM378.7 140.9l.4 2.6h-.8z"/>
<path d="M350 208.5l2.5 .4-2.5 .4zM357.3 208.9l2.6-.4v.8zM350.9 199.2l2.6-.3v.7zM356.3 198.9l2.6 .3-2.6 .4z"/>
</g>
<g font-size="3.9">
<text x="302.6" y="259.1">AS0BC2*-S30B*-7H</text>
<text x="361.6" y="270.7">317-0000-2149</text>
</g>
<g font-size="3.8">
<text x="47" y="12.8">1</text>
<text x="97" y="12.8">2</text>
<text x="147" y="12.8">3</text>
<text x="197" y="12.8">4</text>
<text x="247" y="12.8">5</text>
<text x="297" y="12.8">6</text>
<text x="347" y="12.8">7</text>
<text x="397" y="12.8">8</text>
<text x="18" y="45.8">A</text>
<text x="411.7" y="45.8">A</text>
<text x="18" y="95.8">B</text>
<text x="412" y="95.8">B</text>
<text x="18" y="145.8">C</text>
<text x="412" y="145.8">C</text>
<text x="18" y="195.8">D</text>
<text x="412" y="195.8">D</text>
<text x="18" y="245.8">E</text>
<text x="412.1" y="245.8">E</text>
<text x="47" y="289.8">1</text>
<text x="97" y="289.8">2</text>
<text x="147" y="289.8">3</text>
<text x="197" y="289.8">4</text>
<text x="247" y="289.8">5</text>
<text x="297" y="289.8">6</text>
<text x="347" y="289.8">7</text>
<text x="397" y="289.8">8</text>
</g>
<text font-size="3.7" x="158.4" y="143.9">S</text>
<g font-size="3.5">
<text x="67.8" y="45.3">DIM.W</text>
<text x="299" y="45.8">1.20</text>
<text x="155.3" y="48.1">DIM.M</text>
<text x="133.1" y="59.7">DIM.N</text>
<text x="308.4" y="54.8">0.35</text>
<text x="323.2" y="54.8">(34X)</text>
<text x="379.4" y="55.2">0.35</text>
<text x="394.2" y="55.2">(33X)</text>
<text x="54.2" y="69">5.50</text>
<text x="88" y="70.9">3.50</text>
<text x="197.5" y="67.4">6.00</text>
<text x="252.5" y="75.3" transform="rotate(-90 252.5 75.3)">1.00</text>
<text x="111.8" y="80" transform="rotate(-90 111.8 80)">3.80</text>
<text x="275" y="79.1" transform="rotate(-90 275 79.1)">3.50</text>
<text x="303.8" y="87.6">DIM.G</text>
<text x="321.8" y="89.9" transform="rotate(-90 321.8 89.9)">(34X)</text>
<text x="341.8" y="89.7">DIM.F</text>
<text x="277.5" y="91.8">2.50</text>
<text x="372.8" y="94.1">2.50</text>
<text x="387.5" y="92.6" transform="rotate(-90 387.5 92.6)">(33X)</text>
<text x="118.6" y="101.3" transform="rotate(-90 118.6 101.3)">DIM.L</text>
<text x="321.8" y="104.7" transform="rotate(-90 321.8 104.7)">2.00</text>
<text x="387.5" y="107.3" transform="rotate(-90 387.5 107.3)">2.50</text>
<text x="362.7" y="126.6" transform="rotate(11 362.7 126.6)">20°</text>
<text x="372.9" y="128.7" transform="rotate(11 372.9 128.7)">(2X)</text>
<text x="168.7" y="145.7">R0.50</text>
<text x="186" y="145.7">(2X)</text>
<text x="99.3" y="155.1">DIM.B</text>
<text x="218.5" y="155.8">DIM.E</text>
<text x="186.1" y="158.9">DIM.D</text>
<text x="61.2" y="167.5">DIM.A</text>
<text x="252" y="168" transform="rotate(-90 252 168)">(FOR PCB)</text>
<text x="67.5" y="174">DIM.C</text>
<text x="68" y="179.8">19.85</text>
<text x="378" y="174.6" transform="rotate(-90 378 174.6)">5.20MIN.</text>
<text x="252" y="182.8" transform="rotate(-90 252 182.8)">4.00</text>
<text x="61.1" y="200.1">TYPE XX XX-XX-X</text>
<text x="334.9" y="198.5">0.80</text>
<text x="365.8" y="200.9" transform="rotate(-90 365.8 200.9)">(2X)</text>
<text x="336.1" y="208.2">0.20MIN.</text>
<text x="365.8" y="215.7" transform="rotate(-90 365.8 215.7)">0.30</text>
<text x="300.3" y="246.1">M.2 (NGFF) CONNECTOR</text>
<text x="363.1" y="260.6">CUSTOMER DRAWING</text>
<text x="310.1" y="267.7">C.S Li</text>
<text x="310.1" y="274.9">Alex Wang</text>
<text x="309.4" y="281.7">Liping Yang</text>
</g>
<g font-size="3.2">
<text x="65.8" y="158.8">0.50</text>
<text x="327.5" y="192.7" transform="rotate(-90 327.5 192.7)">4.00MIN.(FOR TOP SIDE</text>
<text x="331" y="193.9" transform="rotate(-90 331 193.9)">COMPONENT ZONE LIMIT)</text>
</g>
<g font-size="3.1">
<text x="27.8" y="22.6">SOLIDWORK GENERATED DRAWING,DON'T CHANGE BY HAND</text>
<text x="300.1" y="36">X</text>
<text x="46.2" y="52">PLATED GND PAD</text>
<text x="138.8" y="54.4">Z</text>
<text x="65.9" y="85.1">TOP SIDE</text>
<text x="210" y="84.6">BOTTOM SIDE</text>
<text x="287.4" y="99.7">DETAIL M</text>
<text x="356.3" y="102.9">DETAIL N</text>
<text x="43.9" y="147.4">Pin 75</text>
<text x="97.5" y="146.5">Pin 1</text>
<text x="240.5" y="146.3">Pin 74</text>
<text x="67.1" y="153.7">M</text>
<text x="187.1" y="151.9">Pin 2</text>
<text x="241" y="156.6">Y</text>
<text x="66.8" y="163">TYP.</text>
<text x="121" y="209.9">KEY ID</text>
<text x="345.4" y="221.8">DETAIL S</text>
<text x="119" y="222.1">COMPONENT MAX HEIGHT(mm)</text>
<text x="154" y="230.1">DIM.M</text>
<text x="85.6" y="239.2">LENGTH(mm)</text>
<text x="107.4" y="239.2">30</text>
<text x="122.4" y="236.1">S1</text>
<text x="139" y="236.1">1.2</text>
<text x="157.5" y="236.1">0</text>
<text x="90.5" y="242.7">DIM.L</text>
<text x="107.4" y="244.1">42</text>
<text x="122.4" y="242.1">S2</text>
<text x="138.2" y="242.1">1.35</text>
<text x="157.5" y="242.1">0</text>
<text x="233.1" y="242.6">0.15</text>
<text x="284.3" y="241.8">mm</text>
<text x="107.4" y="247.9">60</text>
<text x="122.4" y="248.1">S3</text>
<text x="139" y="248.1">1.5</text>
<text x="157.5" y="248.1">0</text>
<text x="233.1" y="249.2">0.10</text>
<text x="77.2" y="253.6">WIDTH(mm)</text>
<text x="80.1" y="257.1">DIM.W</text>
<text x="96.5" y="253">22</text>
<text x="96.5" y="257.2">30</text>
<text x="106.5" y="256.1">110</text>
<text x="107.4" y="252">80</text>
<text x="122.3" y="254.1">D1</text>
<text x="139" y="254.1">1.2</text>
<text x="155.2" y="254.1">1.35</text>
<text x="234.6" y="256.1">0.05</text>
<text x="122.3" y="260.1">D2</text>
<text x="138.2" y="260.1">1.35</text>
<text x="155.2" y="260.1">1.35</text>
<text x="122.3" y="266.1">D3</text>
<text x="139" y="266.1">1.5</text>
<text x="155.2" y="266.1">1.35</text>
<text x="122.3" y="272.1">D4</text>
<text x="139" y="272.1">1.5</text>
<text x="156.1" y="272.1">0.7</text>
<text x="374.9" y="281.1">N/A</text>
<text x="388.4" y="281.1">2/4</text>
<text x="402.6" y="281.1">F</text>
</g>
<g font-size="2.8">
<text x="306.8" y="45.8">±0.05</text>
<text x="303.7" y="49.8">0.15</text>
<text x="311.3" y="49.8">Z</text>
<text x="315.4" y="49.8">Y</text>
<text x="319.3" y="49.8">M</text>
<text x="311.9" y="58.6">0.13</text>
<text x="316.2" y="54.8">±0.04</text>
<text x="319.6" y="58.6">Z</text>
<text x="323.6" y="58.6">Y</text>
<text x="327.8" y="58.6">X</text>
<text x="385.7" y="58.9">0.13</text>
<text x="387.1" y="55.2">±0.04</text>
<text x="393.4" y="58.9">Z</text>
<text x="397.4" y="58.9">Y</text>
<text x="401.5" y="58.9">X</text>
<text x="311.9" y="62.7">0.05</text>
<text x="319.6" y="62.7">Z</text>
<text x="385.7" y="63">0.05</text>
<text x="393.4" y="63">Z</text>
<text x="62" y="69">±0.10</text>
<text x="95.8" y="70.9">±0.08</text>
<text x="205.2" y="67.4">±0.10</text>
<text x="252.5" y="67.6" transform="rotate(-90 252.5 67.6)">±0.10</text>
<text x="275" y="71.3" transform="rotate(-90 275 71.3)">±0.15</text>
<text x="111.8" y="72.3" transform="rotate(-90 111.8 72.3)">±0.15</text>
<text x="321.8" y="97" transform="rotate(-90 321.8 97)">±0.15</text>
<text x="387.5" y="99.6" transform="rotate(-90 387.5 99.6)">±0.15</text>
<text x="368.8" y="127.8" transform="rotate(11 368.8 127.8)">±5°</text>
<text x="57.8" y="136.8">C</text>
<text x="58.5" y="137.5">L OF CARD</text>
<text x="90.1" y="139.8">M</text>
<text x="211.9" y="141.5">N</text>
<text x="179" y="145.7">±0.15</text>
<text x="77.7" y="179.8">±0.15</text>
<text x="252" y="175" transform="rotate(-90 252 175)">±0.15</text>
<text x="337" y="202.3">0.15</text>
<text x="342.7" y="198.5">±0.08</text>
<text x="365.8" y="207.9" transform="rotate(-90 365.8 207.9)">±0.25</text>
<text x="137.2" y="230.1">DIM.N</text>
<text x="350.9" y="252.3">CLASS:</text>
<text x="353.3" y="255.2">CONFIDENTIAL</text>
<text x="378.7" y="255.2">SECRET</text>
<text x="394" y="255.2">GENERAL</text>
</g>
<g font-size="2.5">
<text x="362.9" y="21.4">REV.</text>
<text x="373.6" y="21.4">ECN.</text>
<text x="386" y="21.4">NO,</text>
<text x="397.3" y="21.4">APPD</text>
<text x="226.2" y="241.9">X. ±</text>
<text x="250.7" y="241.9">X. ±</text>
<text x="274" y="240.4">UNITS</text>
<text x="299.7" y="240.4">NAME(INTENDED USE)</text>
<text x="226.2" y="249.1">.X ±</text>
<text x="250.7" y="249.1">.X ±</text>
<text x="274" y="247.7">MAT'L</text>
<text x="226.2" y="256">.XX ±</text>
<text x="250.7" y="256">.XX ±</text>
<text x="300.1" y="253.4">PART NO.(INTENDED USE)</text>
<text x="226.2" y="263.1">.XXX ±</text>
<text x="250.7" y="263.1">.XXX ±</text>
<text x="274" y="261.3">FINISH</text>
<text x="349.5" y="259.2">TITLE:</text>
<text x="299.7" y="266">APPD:</text>
<text x="348.8" y="266.5">DWG NO.:</text>
<text x="274" y="273.7">Q'TY</text>
<text x="299.7" y="273.3">CHKD:</text>
<text x="299.7" y="280.6">DR:</text>
<text x="373.4" y="276.3">SCALE</text>
<text x="385.9" y="276.3">SHEET</text>
<text x="400.6" y="276.2">REV.</text>
<text x="329" y="282.1">2014/5/21</text>
</g>
<g font-size="2.1">
<text x="86.6" y="73.9">0.20</text>
<text x="92.3" y="73.9">Z</text>
<text x="95.4" y="73.9">Y</text>
<text x="98.3" y="73.9">M</text>
<text x="343.6" y="202.1">M</text>
<text x="350.3" y="246.1">FOXCONN INTERCONNECT TECHNOLOGY LIMITED.</text>
</g>
<text font-size="1.8" x="380.1" y="239.8">R</text>
<g font-size="1.6">
<text x="225.8" y="268.7">THESE DRAWINGS AND SPECIFICATIONS ARE</text>
<text x="225.8" y="270.4">THE PROPERTY OF FOXCONN INTERCONNECT</text>
<text x="225.8" y="272.1">TECHNOLOGY LIMITED. AND SHALL NOT BE</text>
<text x="225.8" y="273.8">REPRODUCED, COPIED OR USED IN ANY</text>
<text x="225.8" y="275.4">MANNER WITHOUT THE PRIOR WRITTEN CONSENT</text>
<text x="225.8" y="277.1">OF FOXCONN INTERCONNECT TECHNOLOGY</text>
<text x="225.8" y="278.8">LIMITED.</text>
</g>
</svg>
